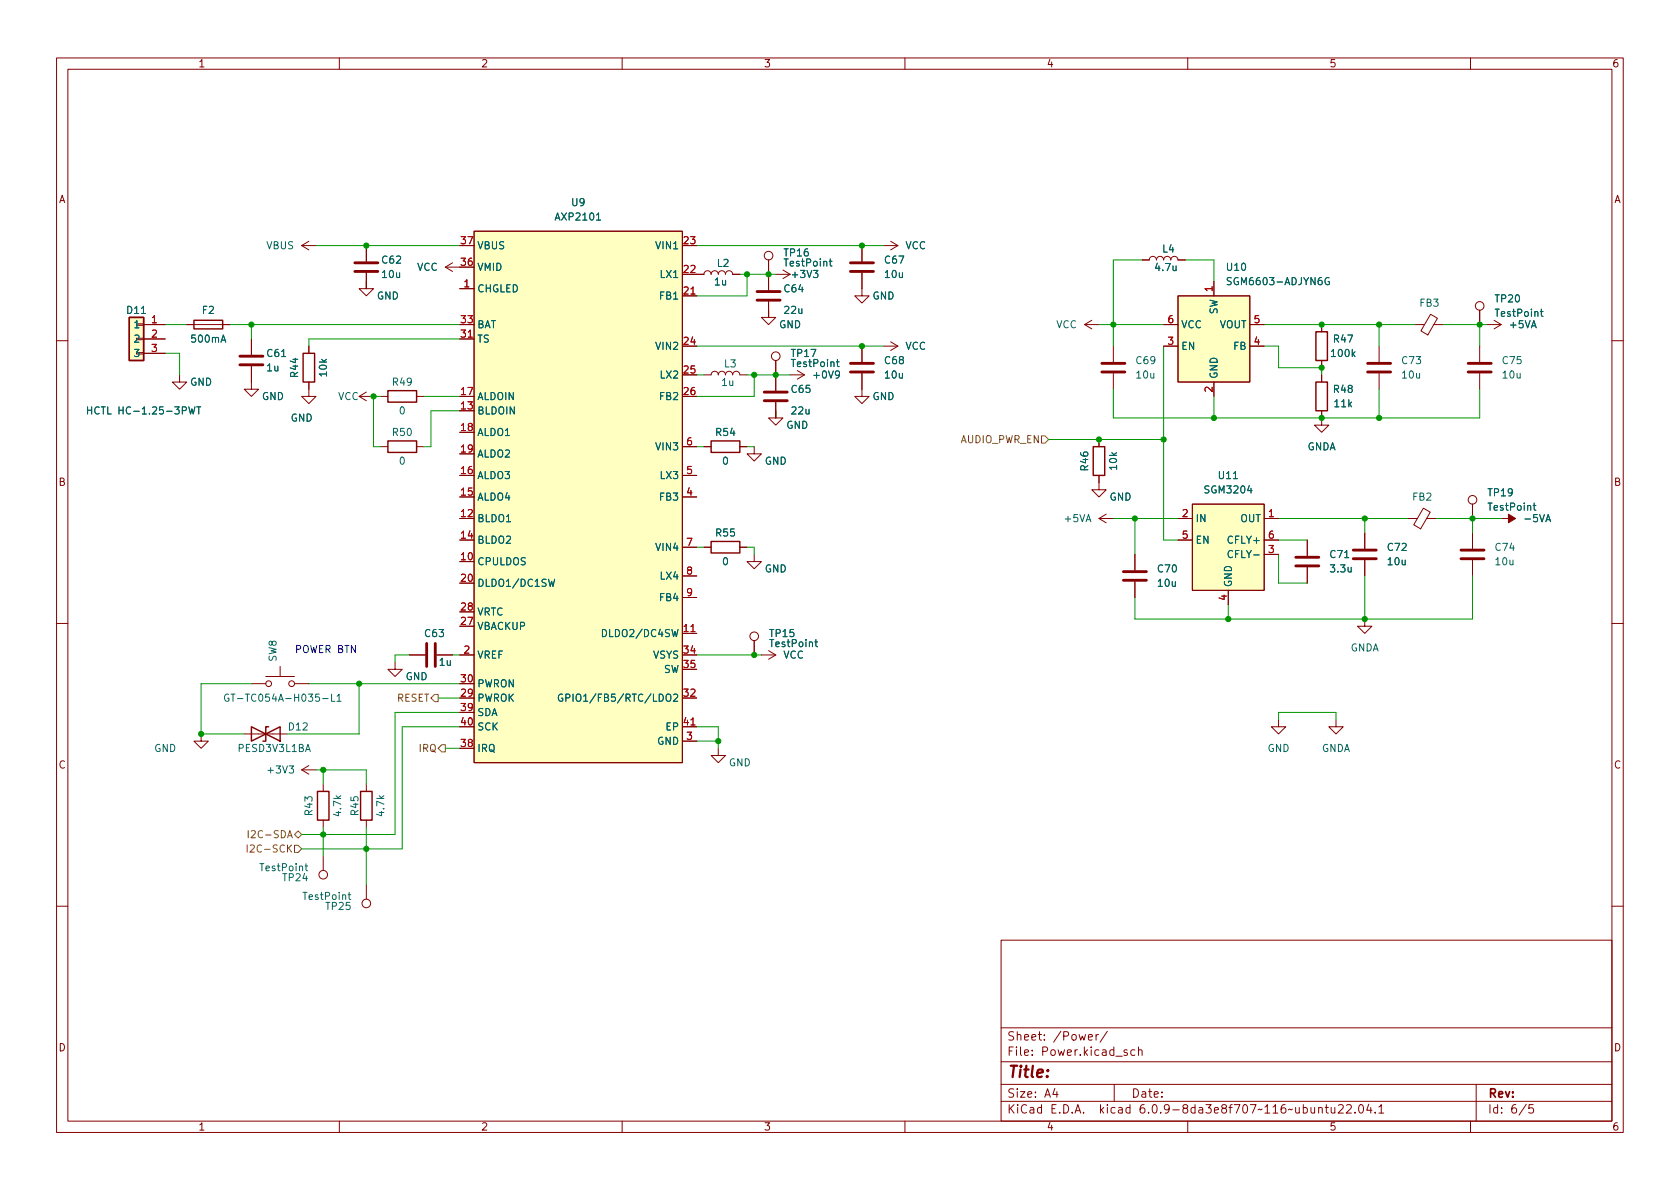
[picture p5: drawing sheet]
<svg xmlns="http://www.w3.org/2000/svg" width="297mm" height="210mm" viewBox="0 0 297 210" stroke-linecap="round" stroke-linejoin="round" font-family="sans-serif">
<g fill="none" stroke="#840000" stroke-width=".18">
<path d="M10 10.2h277v190.1h-277zM12 12.2h273v186.1h-273zM60 10.2v2M110 10.2v2M160 10.2v2M210 10.2v2M260 10.2v2M24.1 57.3h1.3v.2h-1.3zM25.4 59.9h3.8M25.4 57.4h3.8M33 57.4h7.6M44.4 59.9v2.8"/>
<path d="M53.3 43.4l1.3 .8M53.3 43.4h2.6M54.6 42.7l-1.3 .7M64.8 48.3v2.7h-1.3l1.3 1.3 1.2-1.3h-1.2v-1.2M64.8 43.4v2.8M78.7 47.2l1.3 .8M78.7 47.2h2.6M80 46.5l-1.3 .7M81.3 51h2.5M81.3 59.9h2.5M83.8 40.9h36.8v94h-36.8zM120.6 52.3h2.6"/>
<path d="M123.2 48.5h1.3a.64 .64 0 0 1 .6-.6 .64 .64 0 0 1 .6 .6 .64 .64 0 0 1 .7-.6 .64 .64 0 0 1 .6 .6 .64 .64 0 0 1 .6-.6 .64 .64 0 0 1 .7 .6 .64 .64 0 0 1 .6-.6 .64 .64 0 0 1 .6 .6h1.3M135.9 53.3v2.8h-1.3l1.3 1.3 1.3-1.3h-1.3v-1.2M135.9 46v5.3M137.2 48.5h2.5M138.4 47.7l1.3 .8M139.7 48.5l-1.3 .8M152.4 48.3v4h1.3l-1.3 1.3-1.3-1.3h1.3M152.4 43.4v2.8M156.2 43.4h2.5M157.5 42.7l1.2 .7M158.7 43.4l-1.2 .8M191.8 57.4h2.5"/>
<path d="M191.8 57.4l1.2 .8M193 56.6l-1.2 .8M201.9 46h1.3a.64 .64 0 0 1 .6-.7 .64 .64 0 0 1 .7 .7 .64 .64 0 0 1 .6-.7 .64 .64 0 0 1 .6 .7 .64 .64 0 0 1 .7-.7 .64 .64 0 0 1 .6 .7 .64 .64 0 0 1 .6-.7 .64 .64 0 0 1 .7 .7h1.2M205.7 57.4h2.6M208.3 52.3h12.7v15.3h-12.7zM214.6 49.8v2.5M221 57.4h2.5M233.7 57.4v1.3M250.2 57.4h1.6M252.9 55.6l1.3 .7-1.7 2.9-1.3-.7zM253.5 57.4h1.8M261.6 54.9v2.5"/>
<path d="M262.9 57.4h2.5M264.2 56.6l1.2 .8M265.4 57.4l-1.2 .8M10 60.2h2M25.4 62.5h3.8M31.7 66.3v1.3h1.3l-1.3 1.2-1.2-1.2h1.2M44.4 64.8v4h1.3l-1.3 1.3-1.2-1.3h1.2M54.6 67.6v2.5h1.3l-1.3 1.3-1.3-1.3h1.3M54.6 61.2v1.3M63.5 70.1l1.3 .8M63.5 70.1h2.5M64.8 69.3l-1.3 .8"/>
<path d="M67.3 79h1.3M67.3 70.1h1.3M73.7 79h1.2M73.7 70.1h1.2M120.6 79h2.6M124.5 66.3h1.2a.64 .64 0 0 1 .7-.6 .64 .64 0 0 1 .6 .6 .64 .64 0 0 1 .6-.6 .64 .64 0 0 1 .7 .6 .64 .64 0 0 1 .6-.6 .64 .64 0 0 1 .6 .6 .64 .64 0 0 1 .7-.6 .64 .64 0 0 1 .6 .6h1.3M124.5 79h1.2M130.8 79h1.3M133.3 79v1.3h1.3l-1.3 1.2-1.2-1.2h1.2M137.2 71.1v2.8h-1.3l1.3 1.3 1.2-1.3h-1.2v-1.3M137.2 63.7v5.4M139.7 66.3h2.5"/>
<path d="M141 65.5l1.2 .8M142.2 66.3l-1.2 .8M152.4 66v4.1h1.3l-1.3 1.3-1.3-1.3h1.3M152.4 61.2v2.8M156.2 61.2h2.5M157.5 60.4l1.2 .8M158.7 61.2l-1.2 .8M194.3 77.7v1.3M196.8 61.2v2.8M196.8 66v2.8M205.7 61.2h2.6M214.6 67.6v2.5"/>
<path d="M221 61.2h2.5M233.7 72.6v2.6h1.2l-1.2 1.2-1.3-1.2h1.3M233.7 63.7v1.3M233.7 66.3v1.3M243.8 61.2v2.8M243.8 66v2.8M261.6 61.2v2.8M261.6 66v2.8M285 60.2h2M120.6 96.8h2.6M120.6 87.9h2.6M120.6 84.1h2.6"/>
<path d="M124.5 96.8h1.2M130.8 96.8h1.3M133.3 98v1.3h1.3l-1.3 1.3-1.2-1.3h1.2M194.3 84.1v2.5h1.3l-1.3 1.3-1.3-1.3h1.3M194.3 91.7h2.5M194.3 91.7l1.3 .8M195.6 90.9l-1.3 .8M200.7 98v2.8M208.3 91.7h2.5M208.3 95.5h2.5M210.8 89.1h12.7v15.3h-12.7zM223.5 91.7h2.6"/>
<path d="M223.5 98h2.6M223.5 95.5h2.6M231.1 95.5v2.8M241.3 94.2v2.8M241.3 99.1v2.7M248.9 91.7h1.7M251.7 89.9l1.2 .7-1.7 2.9-1.2-.7zM252.2 91.7h1.8M260.3 89.1v2.6M260.3 94.2v2.8M260.3 99.1v2.7M10 110.2h2"/>
<path d="M47 119.6h5.1M49.5 117.9v1.7M69.8 117.1v1.3h1.3l-1.3 1.2-1.2-1.2h1.2M72.4 115.8h2.8M77.2 115.8h2.8M81.3 115.8h2.5M120.6 112h2.6M120.6 101.8h2.6M120.6 105.7h2.6M133.3 113.3v2.5M134.6 115.8h2.6M135.9 115.1l1.3 .7"/>
<path d="M137.2 115.8l-1.3 .8M200.7 102.9v2.8M217.2 104.4v2.5M231.1 100.3v2.8M241.3 109.5v1.2h1.3l-1.3 1.3-1.3-1.3h1.3M285 110.2h2M35.6 129.8v1.3h1.2l-1.2 1.2-1.3-1.2h1.3M43.2 129.8h7.6M44.4 120.9h2.6M52.1 120.9h2.5M53.3 136.1l1.3 .8M53.3 136.1h2.6"/>
<path d="M54.6 135.4l-1.3 .7M57.1 138.7v1.2M64.8 138.7v1.2M120.6 131.1h2.6M120.6 128.5h2.6M127 132.3v1.3h1.3l-1.3 1.3-1.3-1.3h1.3M226.1 127.2v1.3h1.2l-1.2 1.3-1.3-1.3h1.3M236.2 127.2v1.3h1.3l-1.3 1.3-1.3-1.3h1.3M57.1 145v1.3M57.1 151.4v2.5M64.8 145v1.3M64.8 156.5v2.5"/>
<path d="M10 160.2h2M177 166.3h108v32h-108zM285 160.2h2M60 198.3v2M110 198.3v2M160 198.3v2M177 194.8h108M177 191.8h108M177 187.8h108M177 181.8h108M186.5 192.5l-.4 1h1M186.9 193v1"/>
<path d="M192.4 183.4l.7-.1v-.3l-.5-.1-.2 .2 .1 .8h.6M193.8 182.9v1M194.2 182.9l-.3 .1-.1 .2M195.8 182.4l-1.3 1.9M197 191.8v3M199.3 185.7l-.4-.1-.2 .2 .1 .3 .5 .1v.4h-.6M200.6 185.7l-.4-.1-.3 .3v.4l.2 .3h.5M201.3 185.8l.2-.2 .4 .1v.9M201.3 185.1v1.5M210 198.3v2M233.1 196l.3-.2 .3 .1 .1 .9M233.1 195.8v1"/>
<path d="M234.3 195.8h.6M234.5 195.3v1.3l.4 .2M235.4 195.8v1h.4l.2-.1M236 195.8v1M236.6 195.5l.6-.2 .2 .2 .1 .3-.9 1h.9M238.1 195.5l.5-.2 .3 .2v.3l-.9 1h.9M239.6 196.7v.1M240.4 195.4l.2-.1a.81 .81 0 0 1 .6 .7 .81 .81 0 0 1-.3 .8h-.2a.81 .81 0 0 1-.6-.6 .81 .81 0 0 1 .3-.8zM242 195.3l-.4 1h1M242.4 195.8v1M243.1 196.7v.1M243.8 195.8l.4-.5v1.5"/>
<path d="M243.8 196.8h.8M260 198.3v2M261 191.8v6.5M269.9 195.3l-1.3 1.9M271.1 195.3h-.7l-.1 .7 .2-.1 .5 .1 .2 .2-.1 .5-.2 .1-.6-.1"/>
<circle cx="135.9" cy="45.2" r=".76"/>
<circle cx="261.6" cy="54.1" r=".76"/>
<circle cx="137.2" cy="63" r=".76"/>
<circle cx="260.4" cy="88.4" r=".76"/>
<circle cx="133.3" cy="112.5" r=".76"/>
<circle cx="47.5" cy="120.9" r=".51"/>
<circle cx="51.6" cy="120.9" r=".51"/>
<circle cx="57.1" cy="154.7" r=".76"/>
<circle cx="64.8" cy="159.8" r=".76"/>
</g>
<g fill="none" stroke="#840000" stroke-width=".25">
<path d="M22.9 56.1h2.5v7.6h-2.5zM34.3 56.6h5.1v1.6h-5.1zM232.7 58.7h2v5h-2zM53.6 62.5h2v5.1h-2zM68.6 78h5.1v2h-5.1zM68.6 69.1h5.1v2h-5.1zM125.7 78h5.1v2h-5.1zM193.3 79h2v5.1h-2zM232.7 67.6h2v5h-2zM125.7 95.8h5.1v2h-5.1zM44.4 128.5l5.1 2.6v-2.6l-5.1 2.6zM47.5 128.5h-.5v2.6h-.5"/>
<path d="M56.1 139.9h2.1v5.1h-2.1zM63.8 139.9h2v5.1h-2z"/>
</g>
<g fill="none" stroke="#006464" stroke-width=".18">
<path d="M105.5 38.9h.7M146.6 46.2h.5M146.8 45.8v1.1l.3 .2M217.7 49.1h-.5l-.2 .1v.4l.6 .2 .1 .3-.2 .3-.5-.1M235 49.1a.59 .59 0 0 0-.7 .6 .59 .59 0 0 0 .7 .6l.1-.5h-.3M272.3 55.1h.5M272.5 54.7v1.1l.3 .1M15.5 71.9v1.3M15.5 72.5h.7M16.2 71.9v1.3M34.8 71.9h.7M35.1 71.9v1.3"/>
<path d="M147.9 64h.5M148.1 63.6v1l.3 .2M217.9 97.5a.6 .6 0 0 0-.8 .4 .6 .6 0 0 0 .6 .7l.2-.1M271.1 89.4h.5M271.3 89v1l.3 .2M97 102.4l.3 1.3 .2-.9 .3 .9 .3-1.3M106.5 111.3a.64 .64 0 0 1 .8 .6 .64 .64 0 0 1-.8 .7zM144.1 113.5h.5M144.3 113.1v1.1l.3 .2M40.4 122.8a.59 .59 0 0 0-.7 .6 .59 .59 0 0 0 .7 .6l.1-.5h-.3M40.8 122.7h.8M58.6 122.7v1.3h.6"/>
<path d="M59.6 123.1l.4-.4v1.3M59.6 124h.7M99.4 122.8a.59 .59 0 0 0-.7 .6 .59 .59 0 0 0 .7 .6l.1-.5h-.2M100 123.4l.7-.1 .1-.1-.1-.3-.7-.2v1.3M53.9 153.1h.5M54.1 152.7v1.1l.3 .2M61.5 158.2h.5M61.7 157.8v1.1l.3 .2"/>
</g>
<g fill="none" stroke="#840000" stroke-width=".51">
<path d="M62.7 48h4.1M62.7 46.5h4.1M133.9 53.1h4M133.9 51.6h4M150.4 48h4M150.4 46.5h4M42.4 64.5h4.1M42.4 63h4.1M135.1 70.9h4.1M135.1 69.3h4.1M150.4 65.8h4M150.4 64.3h4"/>
<path d="M194.8 65.8h4.1M194.8 64.3h4.1M241.8 65.8h4.1M241.8 64.3h4.1M259.6 65.8h4.1M259.6 64.3h4.1M229.1 98.5h4.1M239.3 98.8h4M239.3 97.3h4M258.3 98.8h4.1M258.3 97.3h4.1M75.4 113.8v4.1"/>
<path d="M77 113.8v4.1M198.6 102.6h4.1M198.6 101.1h4.1M229.1 100.1h4.1"/>
</g>
<g fill="#ffffc2" stroke="#ffffc2" stroke-width=".18">
<path d="M83.8 40.9h36.8v94h-36.8z"/>
<path d="M22.9 56.1h2.5v7.6h-2.5z"/>
<path d="M210.8 89.1h12.7v15.3h-12.7z"/>
<path d="M208.3 52.3h12.7v15.3h-12.7z"/>
</g>
<path d="M265.4 91.7h1.3v-.8l1.3 .8-1.3 .8v-.8z" fill="#840000" stroke="#840000" stroke-width=".18"/>
<path d="M184.1 77.1h.7l.6 .6-.6 .7h-.7zM76.8 122.8h.7v1.3h-.7l-.6-.7zM78.1 131.7h.6v1.3h-.6l-.6-.7zM43.7 149.4v1.3M43.9 146.9v1.2M44.2 149.5l.5-.1 .3 .4-.8 .9h.8M52.1 147.6l.6-.7 .6 .7-.6 .6zM52.1 149.5h.6l.6 .6-.6 .6h-.6z" fill="none" stroke="#725600" stroke-width=".18"/>
<g fill="none" stroke="#009600" stroke-width=".18">
<path d="M29.2 57.4h3.8M40.6 57.4h40.7M44.4 57.4v2.5M55.9 43.4h25.4M64.8 49.8v1.2M81.3 59.9h-26.7v1.3M123.2 43.4h33M130.8 48.5h6.4M132.1 48.5v3.8h-8.9M135.9 54.9v1.2M194.3 57.4h11.4M201.9 46h-5.1v15.2"/>
<path d="M209.5 46h5.1v3.8M223.5 57.4h26.7M243.8 57.4v3.8M255.3 57.4h7.6M261.6 57.4v3.8M29.2 62.5h2.5v3.8M67.3 70.1h-1.3v8.9h1.3M74.9 70.1h6.4M81.3 72.6h-5.1v6.4h-1.3M123.2 79h1.3M123.2 66.3h1.3M123.2 61.2h33"/>
<path d="M132.1 79h1.2M132.1 66.3h7.6M133.3 66.3v3.8h-10.1M137.2 72.6v1.3M185.4 77.7h20.3M196.8 68.8v5.1h64.8v-5.1M205.7 61.2v34.3h2.6M214.6 70.1v3.8M223.5 61.2h2.6v3.8h7.6v1.3M243.8 68.8v5.1M123.2 96.8h1.3M132.1 96.8h1.2v1.2"/>
<path d="M196.8 91.7h11.5M200.7 91.7v6.3M226.1 91.7h22.8M226.1 98v5.1h5M226.1 95.5h5M241.3 91.7v2.5M254 91.7h11.4M260.3 91.7v2.5M72.4 115.8h-2.6v1.3M80 115.8h1.3M123.2 115.8h11.4M217.2 106.9v2.6"/>
<path d="M241.3 101.8v7.7M260.3 101.8v7.7h-59.6v-3.8M44.4 120.9h-8.8v8.9h7.6M54.6 120.9h26.7M55.9 136.1h8.9v2.6M57.1 136.1v2.6M63.5 120.9v8.9h-12.7M77.5 123.4h3.8M78.7 132.3h2.6M81.3 126h-11.5v21.6h-16.5M81.3 128.5h-10.2v21.6h-17.8M123.2 128.5h3.8v3.8"/>
<path d="M123.2 131.1h3.8M226.1 127.2v-1.2h10.1v1.2M57.1 146.3v5.1M64.8 146.3v10.2"/>
</g>
<g fill="#009600" stroke="#009600" stroke-width=".18">
<circle cx="133.3" cy="66.3" r=".46"/>
<circle cx="132.1" cy="48.5" r=".46"/>
<circle cx="135.9" cy="48.5" r=".46"/>
<circle cx="152.4" cy="61.2" r=".46"/>
<circle cx="137.2" cy="66.3" r=".46"/>
<circle cx="152.4" cy="43.4" r=".46"/>
<circle cx="57.1" cy="147.6" r=".46"/>
<circle cx="57.1" cy="136.1" r=".46"/>
<circle cx="64.8" cy="150.1" r=".46"/>
<circle cx="66" cy="70.1" r=".46"/>
<circle cx="127" cy="131.1" r=".46"/>
<circle cx="133.3" cy="115.8" r=".46"/>
<circle cx="233.7" cy="65" r=".46"/>
<circle cx="233.7" cy="57.4" r=".46"/>
<circle cx="243.8" cy="73.9" r=".46"/>
<circle cx="233.7" cy="73.9" r=".46"/>
<circle cx="241.3" cy="91.7" r=".46"/>
<circle cx="243.8" cy="57.4" r=".46"/>
<circle cx="261.6" cy="57.4" r=".46"/>
<circle cx="63.5" cy="120.9" r=".46"/>
<circle cx="35.6" cy="129.8" r=".46"/>
<circle cx="64.8" cy="43.4" r=".46"/>
<circle cx="44.4" cy="57.4" r=".46"/>
<circle cx="217.2" cy="109.5" r=".46"/>
<circle cx="241.3" cy="109.5" r=".46"/>
<circle cx="260.3" cy="91.7" r=".46"/>
<circle cx="205.7" cy="77.7" r=".46"/>
<circle cx="214.6" cy="73.9" r=".46"/>
<circle cx="200.7" cy="91.7" r=".46"/>
<circle cx="196.8" cy="57.4" r=".46"/>
<circle cx="194.3" cy="77.7" r=".46"/>
</g>
<text font-size="2.8" fill="#840000" x="178" y="190.6">Title:</text>
<g font-size="2.1" fill="#840000">
<text x="178" y="184">Sheet: /Power/</text>
<text x="178" y="186.7">File: Power.kicad_sch</text>
<text x="178" y="196.9">KiCad E.D.A. kicad 6.0.9-8da3e8f707~116~ubuntu22.04.1</text>
<text x="178" y="194.1">Size: A4</text>
<text x="200" y="194.1">Date:</text>
<text x="263" y="194.1">Rev:</text>
<text x="263" y="196.9">Id: 6/5</text>
</g>
<g font-size="1.8" fill="#840000">
<text x="35" y="11.9">1</text>
<text x="85" y="11.9">2</text>
<text x="135" y="11.9">3</text>
<text x="185" y="11.9">4</text>
<text x="235" y="11.9">5</text>
<text x="285" y="11.9">6</text>
<text x="10.3" y="35.9">A</text>
<text x="285.3" y="35.9">A</text>
<text x="10.3" y="85.9">B</text>
<text x="285.3" y="85.9">B</text>
<text x="10.3" y="135.9">C</text>
<text x="285.3" y="135.9">C</text>
<text x="10.3" y="185.9">D</text>
<text x="285.3" y="185.9">D</text>
<text x="35" y="199.9">1</text>
<text x="85" y="199.9">2</text>
<text x="135" y="199.9">3</text>
<text x="185" y="199.9">4</text>
<text x="235" y="199.9">5</text>
<text x="285" y="199.9">6</text>
</g>
<g font-size="1.8" fill="#006464">
<text x="98.4" y="39">AXP2101</text>
<text x="101.1" y="36.4">U9</text>
<text x="47.1" y="44.1">VBUS</text>
<text x="67.6" y="46.6">C62</text>
<text x="73.7" y="47.9">VCC</text>
<text x="84.3" y="47.9">VMID</text>
<text x="84.3" y="44.1">VBUS</text>
<text x="116.2" y="44.1">VIN1</text>
<text x="126.8" y="47.2">L2</text>
<text x="138.7" y="45.3">TP16</text>
<text x="138.8" y="47.1">TestPoint</text>
<text x="156.5" y="46.6">C67</text>
<text x="160" y="44.1">VCC</text>
<text x="204.4" y="47.9">4.7u</text>
<text x="205.6" y="44.6">L4</text>
<text x="217" y="47.9">U10</text>
<text x="66.6" y="53">GND</text>
<text x="67.6" y="49.1">10u</text>
<text x="84.3" y="51.7">CHGLED</text>
<text x="116.8" y="53">FB1</text>
<text x="116.9" y="49.1">LX1</text>
<text x="126.4" y="50.5">1u</text>
<text x="138.7" y="51.7">C64</text>
<text x="140.2" y="49.1">+3V3</text>
<text x="154.2" y="53">GND</text>
<text x="156.5" y="49.1">10u</text>
<text x="217.6" y="50.4">SGM6603-ADJYN6G</text>
<text x="264.5" y="53.5">TP20</text>
<text x="22.5" y="55.5">D11</text>
<text x="23.9" y="58">1</text>
<text x="35.8" y="55.5">F2</text>
<text x="84.3" y="58">BAT</text>
<text x="137.7" y="58">GND</text>
<text x="138.8" y="55.5">22u</text>
<text x="186.7" y="58">VCC</text>
<text x="208.8" y="58">VCC</text>
<text x="215.3" y="55.7" transform="rotate(-90 215.3 55.7)">SW</text>
<text x="215.6" y="58">VOUT</text>
<text x="251.1" y="54.2">FB3</text>
<text x="264.6" y="56">TestPoint</text>
<text x="267" y="58">+5VA</text>
<text x="23.9" y="60.6">2</text>
<text x="23.9" y="63.1">3</text>
<text x="33.9" y="60.6">500mA</text>
<text x="47.2" y="65.7">1u</text>
<text x="47.3" y="63.1">C61</text>
<text x="84.3" y="60.6">TS</text>
<text x="116.2" y="61.8">VIN2</text>
<text x="128.1" y="65">L3</text>
<text x="140" y="63.1">TP17</text>
<text x="140.1" y="64.9">TestPoint</text>
<text x="156.5" y="64.4">C68</text>
<text x="160" y="61.8">VCC</text>
<text x="201" y="64.4">C69</text>
<text x="208.8" y="61.8">EN</text>
<text x="218.1" y="61.8">FB</text>
<text x="235.5" y="63.1">100k</text>
<text x="235.9" y="60.6">R47</text>
<text x="248" y="64.4">C73</text>
<text x="265.7" y="64.4">C75</text>
<text x="33.6" y="68.2">GND</text>
<text x="46.3" y="70.7">GND</text>
<text x="52.7" y="66.6" transform="rotate(-90 52.7 66.6)">R44</text>
<text x="57.8" y="66.5" transform="rotate(-90 57.8 66.5)">10k</text>
<text x="59.7" y="70.7">VCC</text>
<text x="69.5" y="68.2">R49</text>
<text x="84.3" y="70.7">ALDOIN</text>
<text x="116.8" y="70.7">FB2</text>
<text x="116.9" y="66.9">LX2</text>
<text x="127.7" y="68.2">1u</text>
<text x="140" y="69.5">C65</text>
<text x="144" y="66.9">+0V9</text>
<text x="154.2" y="70.7">GND</text>
<text x="156.5" y="66.9">10u</text>
<text x="201" y="66.9">10u</text>
<text x="215.3" y="67.1" transform="rotate(-90 215.3 67.1)">GND</text>
<text x="235.9" y="69.5">R48</text>
<text x="248" y="66.9">10u</text>
<text x="265.8" y="66.9">10u</text>
<text x="16.8" y="73.3">HCTL HC-1.25-3PWT</text>
<text x="51.4" y="74.5">GND</text>
<text x="69.5" y="77.1">R50</text>
<text x="70.6" y="73.3">0</text>
<text x="84.3" y="73.3">BLDOIN</text>
<text x="84.3" y="77.1">ALDO1</text>
<text x="126.6" y="77.1">R54</text>
<text x="139" y="75.8">GND</text>
<text x="140" y="73.3">22u</text>
<text x="236" y="72">11k</text>
<text x="70.6" y="82.2">0</text>
<text x="84.3" y="80.9">ALDO2</text>
<text x="116.2" y="79.6">VIN3</text>
<text x="127.8" y="82.2">0</text>
<text x="135.2" y="82.2">GND</text>
<text x="192.4" y="83.2" transform="rotate(-90 192.4 83.2)">R46</text>
<text x="197.5" y="83" transform="rotate(-90 197.5 83)">10k</text>
<text x="231.1" y="79.6">GNDA</text>
<text x="84.3" y="88.5">ALDO4</text>
<text x="84.3" y="84.7">ALDO3</text>
<text x="116.8" y="88.5">FB3</text>
<text x="116.9" y="84.7">LX3</text>
<text x="196.2" y="88.5">GND</text>
<text x="213.2" y="87.2">SGM3204</text>
<text x="215.5" y="84.7">U11</text>
<text x="249.8" y="88.5">FB2</text>
<text x="263.2" y="87.8">TP19</text>
<text x="84.3" y="92.3">BLDO1</text>
<text x="126.6" y="94.9">R55</text>
<text x="188.3" y="92.3">+5VA</text>
<text x="211.3" y="92.3">IN</text>
<text x="219.3" y="92.3">OUT</text>
<text x="263.3" y="90.3">TestPoint</text>
<text x="269.8" y="92.3">-5VA</text>
<text x="84.3" y="99.9">CPULDOS</text>
<text x="84.3" y="96.1">BLDO2</text>
<text x="116.2" y="97.4">VIN4</text>
<text x="127.8" y="99.9">0</text>
<text x="135.2" y="101.2">GND</text>
<text x="204.8" y="101.2">C70</text>
<text x="211.3" y="96.1">EN</text>
<text x="217.4" y="96.1">CFLY+</text>
<text x="217.8" y="98.7">CFLY-</text>
<text x="235.3" y="98.7">C71</text>
<text x="235.3" y="101.2">3.3u</text>
<text x="245.4" y="97.4">C72</text>
<text x="245.4" y="99.9">10u</text>
<text x="264.5" y="97.4">C74</text>
<text x="264.5" y="99.9">10u</text>
<text x="84.3" y="103.8">DLDO1/DC1SW</text>
<text x="116.8" y="106.3">FB4</text>
<text x="116.9" y="102.5">LX4</text>
<text x="204.8" y="103.8">10u</text>
<text x="217.8" y="103.9" transform="rotate(-90 217.8 103.9)">GND</text>
<text x="75.2" y="112.6">C63</text>
<text x="84.3" y="111.4">VBACKUP</text>
<text x="84.3" y="108.8">VRTC</text>
<text x="107.3" y="112.6">DLDO2/DC4SW</text>
<text x="136.2" y="112.6">TP15</text>
<text x="48.9" y="117" transform="rotate(-90 48.9 117)">SW8</text>
<text x="77.7" y="117.7">1u</text>
<text x="84.3" y="116.5">VREF</text>
<text x="115.4" y="116.5">VSYS</text>
<text x="117.3" y="119">SW</text>
<text x="136.3" y="114.4">TestPoint</text>
<text x="138.5" y="116.5">VCC</text>
<text x="238.7" y="115.2">GNDA</text>
<text x="41.5" y="124.1">GT-TC054A-H035-L1</text>
<text x="71.7" y="120.3">GND</text>
<text x="84.3" y="124.1">PWROK</text>
<text x="84.3" y="121.5">PWRON</text>
<text x="101.6" y="124.1">GPIO1/FB5/RTC/LDO2</text>
<text x="51.1" y="129.2">D12</text>
<text x="84.3" y="126.6">SDA</text>
<text x="84.3" y="129.2">SCK</text>
<text x="116.2" y="131.7">GND</text>
<text x="117.8" y="129.2">EP</text>
<text x="27.2" y="133">GND</text>
<text x="42.2" y="133">PESD3V3L1BA</text>
<text x="47.5" y="136.8">+3V3</text>
<text x="84.3" y="133">IRQ</text>
<text x="128.8" y="135.5">GND</text>
<text x="224.1" y="133">GND</text>
<text x="233.6" y="133">GNDA</text>
<text x="55.2" y="144.1" transform="rotate(-90 55.2 144.1)">R43</text>
<text x="60.3" y="144.2" transform="rotate(-90 60.3 144.2)">4.7k</text>
<text x="63.4" y="144.1" transform="rotate(-90 63.4 144.1)">R45</text>
<text x="67.9" y="144.2" transform="rotate(-90 67.9 144.2)">4.7k</text>
<text x="46.1" y="154">TestPoint</text>
<text x="50.1" y="155.8">TP24</text>
<text x="53.8" y="159.1">TestPoint</text>
<text x="57.7" y="160.9">TP25</text>
</g>
<g font-size="1.8" fill="#a90000">
<text x="81.6" y="47">36</text>
<text x="81.6" y="43.2">37</text>
<text x="120.9" y="43.2">23</text>
<text x="82.1" y="50.8">1</text>
<text x="120.9" y="52.1">21</text>
<text x="120.9" y="48.3">22</text>
<text x="214.4" y="51.5" transform="rotate(-90 214.4 51.5)">1</text>
<text x="26.8" y="57.1">1</text>
<text x="26.8" y="59.7">2</text>
<text x="81.6" y="59.7">31</text>
<text x="81.6" y="57.1">33</text>
<text x="206.5" y="57.1">6</text>
<text x="221.8" y="57.1">5</text>
<text x="26.8" y="62.2">3</text>
<text x="120.9" y="61">24</text>
<text x="206.5" y="61">3</text>
<text x="221.8" y="61">4</text>
<text x="81.6" y="69.8">17</text>
<text x="120.9" y="66">25</text>
<text x="120.9" y="69.8">26</text>
<text x="214.4" y="69.3" transform="rotate(-90 214.4 69.3)">2</text>
<text x="81.6" y="72.4">13</text>
<text x="81.6" y="76.2">18</text>
<text x="81.6" y="83.8">16</text>
<text x="81.6" y="80">19</text>
<text x="121.4" y="83.8">5</text>
<text x="121.4" y="78.7">6</text>
<text x="81.6" y="87.6">15</text>
<text x="121.4" y="87.6">4</text>
<text x="81.6" y="91.4">12</text>
<text x="81.6" y="95.2">14</text>
<text x="209.1" y="91.4">2</text>
<text x="209.1" y="95.2">5</text>
<text x="224.3" y="91.4">1</text>
<text x="224.3" y="95.2">6</text>
<text x="81.6" y="99.1">10</text>
<text x="121.4" y="96.5">7</text>
<text x="121.4" y="101.6">8</text>
<text x="224.3" y="97.8">3</text>
<text x="81.6" y="102.9">20</text>
<text x="81.6" y="107.9">28</text>
<text x="121.4" y="105.4">9</text>
<text x="216.9" y="106.2" transform="rotate(-90 216.9 106.2)">4</text>
<text x="81.6" y="110.5">27</text>
<text x="120.9" y="111.8">11</text>
<text x="82.1" y="115.6">2</text>
<text x="120.9" y="115.6">34</text>
<text x="120.9" y="118.1">35</text>
<text x="81.6" y="123.2">29</text>
<text x="81.6" y="120.6">30</text>
<text x="81.6" y="125.7">39</text>
<text x="120.9" y="123.2">32</text>
<text x="81.6" y="128.3">40</text>
<text x="120.9" y="128.3">41</text>
<text x="121.4" y="130.8">3</text>
<text x="81.6" y="132.1">38</text>
</g>
<g font-size="1.8" fill="#725600">
<text x="169.7" y="78.4">AUDIO_PWR_EN</text>
<text x="70.1" y="124.1">RESET</text>
<text x="74.1" y="133">IRQ</text>
<text x="44.8" y="148.2">I2C-SDA</text>
<text x="44.8" y="150.7">I2C-SCK</text>
</g>
<text font-size="1.8" fill="#0000c2" x="52.1" y="115.5">POWER BTN</text>
</svg>
